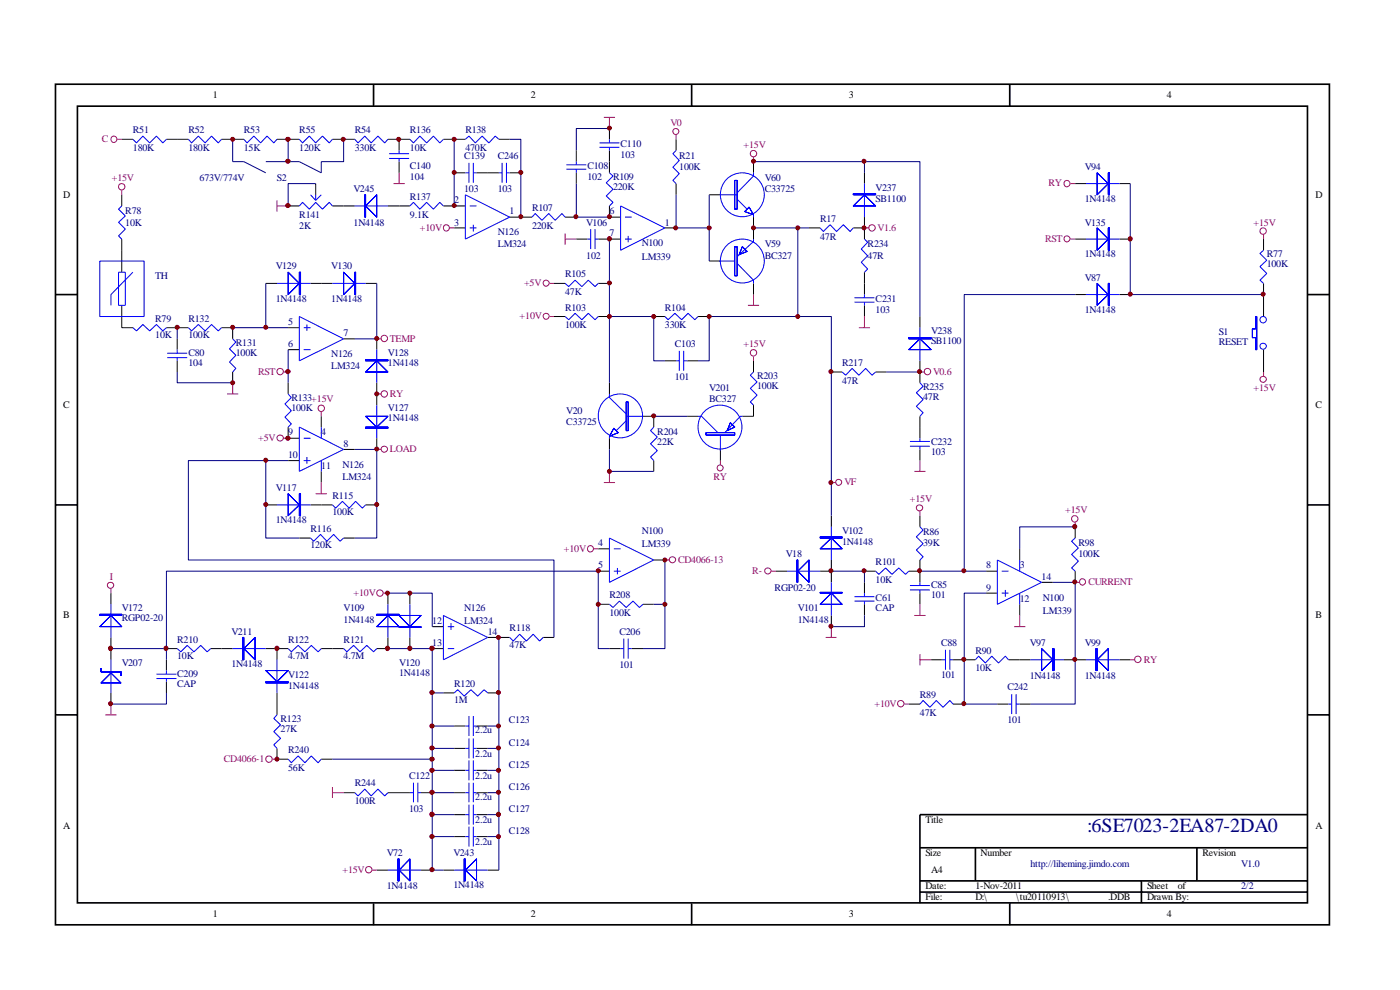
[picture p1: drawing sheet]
<svg xmlns="http://www.w3.org/2000/svg" width="297mm" height="210mm" viewBox="0 0 297 210" stroke-linecap="round" stroke-linejoin="round" font-family="sans-serif">
<g fill="none" stroke="#000" stroke-width=".35">
<path d="M11.8 17.9h270.2v178.3h-270.2zM79.2 17.9v4.6M146.7 17.9v4.6M214.2 17.9v4.6M16.4 22.5h261v169h-261zM11.8 62.5h4.6M277.5 62.5h4.6M11.8 107.1h4.6M277.5 107.1h4.6M11.8 151.6h4.6M277.5 151.6h4.6M195.2 179.8h82.3"/>
<path d="M206.9 179.8v7.1M253.9 179.8v7.1M277.5 172.8h-82.3v18.8M79.2 191.6v4.7M146.7 191.6v4.7M195.2 186.9h82.3M195.2 189.2h82.3M214.2 191.6v4.7M242.1 186.9v4.7"/>
</g>
<g fill="none" stroke="#000" stroke-width=".21">
<path d="M25.8 29.5h2.4M35.3 29.5h4.7M47 29.5h4.7M58.8 29.5h4.7M67 38.9v2.4M70.5 29.5h4.8M82.3 29.5h4.7M84.7 29.5v2.4M84.7 34.3v2.4M94.1 29.5h4.6M96.4 36.7h2.3M101.1 36.7h4.7"/>
<path d="M105.8 29.5h2.3M108.1 36.7h2.4M122.3 31.9v2.4M122.3 36.7v2.2M129.3 27.3v2.2M129.3 31.9v4.8M143.4 29.5v2.4M143.4 38.9v2.4M159.9 34.3v2.4M183.4 36.7v2.2M228.1 38.9h2.3M237.5 38.9h2.3"/>
<path d="M25.8 41.3v2.4M25.8 50.7v7M61.1 43.7h2.4M70.5 43.7h4.8M82.3 43.7h4.7M94.1 43.7h4.6M96.4 48.3h2.3M108.1 46.1h4.8M119.9 46.1h2.4M122.3 50.7h2.3M126.9 50.7h4.8M129.3 43.7v2.4h2.4"/>
<path d="M141.1 48.3h2.3M150.5 41.3h2.3M150.5 55.4h2.3M159.9 46.1v4.6M171.6 48.3h2.4M181 48.3h2.4M183.4 46.1v4.6M183.4 57.7v4.8M228.1 50.7h2.3M237.5 50.7h2.3M268.1 50.7v2.4M25.8 64.8v4.7h2.4"/>
<path d="M35.3 69.5h4.7M37.6 71.9v2.3M37.6 76.5v2.4M47 69.5h2.4v2.4M49.4 78.9v2.3M56.4 60.1h2.4M61.1 69.5h2.4M61.1 74.2h2.4M65.9 60.1h4.6M72.9 71.9h2.4M77.6 60.1h2.3M79.9 71.9v2.3"/>
<path d="M117.5 67.1h2.4M117.5 60.1h2.4M126.9 67.1h2.4M126.9 60.1h2.4M138.7 67.1h2.4M141.1 76.5h2.3M145.8 76.5h2.3M148.1 67.1h2.4M159.9 60.1v2.4M159.9 76.5v2.4M176.4 78.9h2.2M183.4 64.8v2.3"/>
<path d="M185.8 78.9h2.2M195.2 67.1v2.4M195.2 76.5v4.7M228.1 62.5h2.3M237.5 62.5h2.3M268.1 60.1v7M268.1 74.2v4.7M61.1 81.2v2.4M61.1 90.6v2.4h2.4M61.1 97.7h2.4M68.2 88.3v2.3M68.2 100v2.4"/>
<path d="M72.9 95.3h2.4M79.9 81.2v4.7M79.9 93v2.3M129.3 81.2v2.4M129.3 93v2.3M136.4 88.3h2.3v2.3M138.7 97.7v2.3M145.8 88.3h2.3M152.8 95.3v2.4M159.9 85.9v2.4h-2.4M195.2 88.3v4.7M195.2 95.3v2.4"/>
<path d="M56.4 107.1h2.4M63.5 114.1h2.4M65.9 107.1h4.6M72.9 114.1h2.4M77.6 107.1h2.3M126.9 116.4h2.4M138.7 118.8h2.4M176.4 109.4v2.4M176.4 118.8v4.7M195.2 109.4v2.4M195.2 118.8v4.7M216.3 116.4v2.4"/>
<path d="M228.1 111.8v2.3M23.5 125.8v2.4M23.5 135.2v4.8M35.3 137.6h2.3M35.3 140v2.2M44.7 137.6h4.7M56.4 137.6h4.7M58.8 137.6v2.4M68.2 137.6h4.7M82.3 135.2v2.4h-2.4M82.3 125.8v2.4M87 125.8v2.4"/>
<path d="M87 135.2v2.4M91.7 137.6h2.4M91.7 132.9h2.4M103.5 135.2h4.6M115.2 135.2h2.3M126.9 121.2h2.4M126.9 128.2h2.4M129.3 137.6h2.4M134 137.6h2.4M136.4 128.2h2.3M164.6 121.2h2.4M174 121.2h2.4"/>
<path d="M176.4 130.6v2.3M183.4 123.5v2.3M183.4 128.2v2.4M183.4 121.2h2.4M192.8 121.2h2.4M195.2 125.8v2.4M197.5 140h2.3M202.2 140h4.7M209.2 121.2h2.4M209.2 125.8h2.4M214 140h4.6M216.3 128.2v2.4"/>
<path d="M221 123.5h2.4M225.7 140h4.7M228.1 121.2v2.3M237.5 140h2.3M23.5 147v2.4M35.3 144.6v2.4M58.8 147v4.6M58.8 158.7v2.3h2.3M94.1 147h2.3M96.4 154h2.3M96.4 158.7h2.3M101.1 154h2.4"/>
<path d="M101.1 158.7h2.4M103.5 147h2.3M192.8 149.4h2.4M202.2 149.4h2.4M211.6 149.4h2.4M216.3 149.4h2.3M68.2 161h2.3M72.9 168.1h2.4M82.3 168.1h4.7M89.3 168.1h2.4M96.4 168.1h2.3M96.4 177.5h2.3"/>
<path d="M96.4 163.4h2.3M96.4 172.8h2.3M101.1 168.1h2.4M101.1 177.5h2.4M101.1 163.4h2.4M101.1 172.8h2.4M79.9 184.6h2.4M89.3 184.6h2.4M94.1 184.6h2.3M103.5 184.6h2.3"/>
</g>
<g fill="none" stroke="#00f" stroke-width=".21">
<path d="M28.2 29.5l.8 .8 1.3-1.4 1.4 1.4 1.5-1.4 1.3 1.4 .8-.8M40 29.5l.6 .8 1.5-1.4 1.4 1.4 1.4-1.4 1.4 1.4 .7-.8M51.7 29.5l.7 .8 1.4-1.4 1.5 1.4 1.3-1.4 1.5 1.4 .7-.8M63.5 29.5l.7 .8 1.4-1.4 1.4 1.4 1.4-1.4 1.4 1.4 .7-.8M75.3 29.5l.6 .8 1.5-1.4 1.3 1.4 1.5-1.4 1.4 1.4 .7-.8M82.5 32.6h4.3M82.5 33.6h4.3M84.7 31.9v.7M84.7 33.6v.7M87 29.5l.7 .8 1.4-1.4 1.4 1.4 1.4-1.4 1.4 1.4 .8-.8M98.7 29.5l.8-.6 1.3 1.4 1.5-1.4 1.4 1.4 1.4-1.4 .7 .6M98.7 36.7h.8"/>
<path d="M99.5 34.5v4.3M100.4 36.7h.7M100.4 34.5v4.3M105.8 36.7h.7M106.5 34.5v4.3M107.4 36.7h.7M107.4 34.5v4.3M120.1 35h4.3M120.1 35.9h4.3M122.3 34.3v.7M122.3 35.9v.8M127.2 30.3h4.2"/>
<path d="M127.2 31.2h4.2M129.3 36.7l.7 .6-1.4 1.5 1.4 1.3-1.4 1.5 1.4 1.3-.7 .8M129.3 29.5v.8M129.3 31.2v.7M143.4 31.9l-.7 .7 1.4 1.4-1.4 1.5 1.4 1.3-1.4 1.5 .7 .6M159.9 36.7v.6l-3.5 3.6M183.4 38.9v7.2M230.4 38.9h7.1M21.2 55.4h9.4v11.7h-9.4zM25.1 57.7h1.5v7.1h-1.5zM25.8 43.7l-.7 .7 1.5 1.4-1.5 1.4 1.5 1.4-1.5 1.4 .7 .7M28.2 57.7l-4.7 4.8v2.3"/>
<path d="M63.5 43.7l.7-.8 1.4 1.5 1.4-1.5 1.4 1.5 1.4-1.5 .7 .8M65.9 41.3l1.1 1.2M67 41.3v1.2M68.2 41.3l-1.2 1.2M75.3 43.7h7M87 43.7l.7-.8 1.4 1.5 1.4-1.5 1.4 1.5 1.4-1.5 .8 .8M98.7 41.3l9.4 4.8-9.4 4.6zM99.7 43.7h1.4M99.7 48.3h1.4M100.4 47.7v1.4M112.9 46.1l.6-.8 1.5 1.4 1.4-1.4 1.4 1.4 1.4-1.4 .7 .8M124.6 50.7h.7"/>
<path d="M125.3 48.6v4.2M126.2 50.7h.7M126.2 48.6v4.2M131.7 43.7l9.4 4.6-9.4 4.8zM132.6 46.1h1.4M132.6 50.7h1.4M133.3 50v1.4M152.6 55.4h3.3M152.8 41.3h3.6M156.4 55.9l3.5 3.5v.7M156.4 42.2l2.1 2.2M159.9 50.7v.5l-3.5 3.2"/>
<path d="M159.9 45.6v.5M174 48.3l.7 .8 1.4-1.4 1.4 1.4 1.4-1.4 1.4 1.4 .7-.8M183.4 50.7l.7 .7-1.4 1.4 1.4 1.5-1.4 1.3 1.4 1.5-.7 .6M230.4 50.7h7.1M268.1 53.1l-.8 .7 1.4 1.4-1.4 1.4 1.4 1.4-1.4 1.4 .8 .7M28.2 69.5l.8 .7 1.3-1.4 1.4 1.4 1.5-1.4 1.3 1.4 .8-.7M35.5 74.9h4.2M35.5 75.9h4.2M37.6 74.2v.7M37.6 75.9v.6M40 69.5l.6 .7 1.5-1.4 1.4 1.4 1.4-1.4 1.4 1.4 .7-.7M49.4 71.9l.6 .7-1.3 1.4 1.3 1.4-1.3 1.4 1.3 1.3-.6 .8"/>
<path d="M58.8 60.1h7.1M63.5 67.1l9.4 4.8-9.4 4.6zM64.4 74.2h1.5M64.4 69.5h1.5M65.1 68.8v1.4M70.5 60.1h7.1M79.9 74.2v7M119.9 67.1l.7 .7 1.4-1.3 1.4 1.3 1.4-1.3 1.4 1.3 .7-.7M119.9 60.1l.7 .7 1.4-1.4 1.4 1.4 1.4-1.4 1.4 1.4 .7-.7M141.1 67.1l.6 .7 1.5-1.3 1.4 1.3 1.4-1.3 1.4 1.3 .7-.7M143.4 76.5h.7M144.1 74.4v4.3"/>
<path d="M145 76.5h.8M145 74.4v4.3M159.9 78.9l-.7 .7 1.4 1.4-1.4 1.4 1.4 1.4-1.4 1.5 .7 .6M178.6 78.9l.8 .7 1.4-1.5 1.4 1.5 1.4-1.5 1.4 1.5 .8-.7M181.3 63.2h4.2M181.3 64.1h4.2M183.4 62.5v.7M183.4 64.1v.7M195.2 69.5v7M230.4 62.5h7.1M61.1 83.6l.7 .7-1.3 1.4 1.3 1.4-1.3 1.4 1.3 1.4-.7 .7M63.5 90.6l9.4 4.7-9.4 4.7z"/>
<path d="M64.4 93h1.5M64.4 97.7h1.5M65.1 96.9v1.5M68.2 90.6v2.4M68.2 97.7v2.3M79.9 85.9v7.1M129.3 83.6v.7l3.5 3.5M129.3 92.5v.5M132.8 89.2l-2.1 2.2M132.8 88.3h3.6M138.7 90.6l-.7 .8 1.4 1.3-1.4 1.4 1.4 1.5-1.4 1.3 .7 .8M148.1 88.3h.7l3.5 3.5"/>
<path d="M152.8 92.3v3.3M157.5 88.3h-.4l-3.3 3.5M193 93.6h4.3M193 94.7h4.3M195.2 81.2l.6 .8-1.4 1.3 1.4 1.5-1.4 1.4 1.4 1.3-.6 .8M195.2 93v.6M195.2 94.7v.6M58.8 107.1h7.1M65.9 114.1l.6 .7 1.5-1.4 1.3 1.4 1.5-1.4 1.3 1.4 .8-.7M70.5 107.1l.7 .7 1.4-1.5 1.5 1.5 1.3-1.5 1.5 1.5 .7-.7M129.3 114.1l9.4 4.7-9.4 4.7zM130.2 116.4h1.5"/>
<path d="M176.4 111.8v7M195.2 111.8l.6 .6-1.4 1.5 1.4 1.4-1.4 1.4 1.4 1.4-.6 .7M211.6 118.8l9.4 4.7-9.4 4.7zM216.3 118.8v2.4M228.1 114.1l-.8 .7 1.5 1.4-1.5 1.4 1.5 1.4-1.5 1.5 .8 .7M23.5 128.2v7M23.5 140v7M37.6 137.6l.8 .7 1.3-1.4 1.4 1.4 1.5-1.4 1.3 1.4 .8-.7M49.4 137.6h7M58.8 140v7M61.1 137.6l.7 .7 1.4-1.4 1.5 1.4 1.3-1.4 1.5 1.4 .7-.7M72.9 137.6l.7 .7 1.4-1.4 1.4 1.4 1.4-1.4 1.4 1.4 .7-.7"/>
<path d="M82.3 128.2v7M87 128.2v7M94.1 130.6l9.4 4.6-9.4 4.8zM95 137.6h1.4M95 132.9h1.4M95.7 132.2v1.4M108.1 135.2l.8 .8 1.3-1.5 1.5 1.5 1.4-1.5 1.4 1.5 .7-.8M129.3 128.2l.7 .7 1.4-1.4 1.4 1.4 1.5-1.4 1.3 1.4 .8-.7M130.2 121.2h1.5M131 120.5v1.3M131.7 137.6h.6M132.3 135.5v4.2"/>
<path d="M133.3 135.5v4.2M133.3 137.6h.7M167 121.2h7M176.4 123.5v7.1M181.3 126.6h4.2M181.3 127.5h4.2M183.4 125.8v.8M183.4 127.5v.7M185.8 121.2l.6 .6 1.5-1.3 1.3 1.3 1.5-1.3 1.4 1.3 .7-.6M193 124.2h4.3M193 125.1h4.3M195.2 123.5v.7"/>
<path d="M195.2 125.1v.7M199.8 140h.8M200.6 137.8v4.3M201.5 140h.7M201.5 137.8v4.3M206.9 140l.7-.8 1.4 1.4 1.4-1.4 1.4 1.4 1.5-1.4 .7 .8M212.5 121.2h1.5M212.5 125.8h1.5M213.3 125.1v1.5M216.3 125.8v2.4M218.6 140h7.1M230.4 140h7.1"/>
<path d="M33.2 143h4.2M33.2 143.9h4.2M35.3 142.2v.8M35.3 143.9v.7M58.8 151.6l-.7 .8 1.4 1.4-1.4 1.4 1.4 1.4-1.4 1.4 .7 .7M96.4 147l.7-.7 1.4 1.4 1.4-1.4 1.4 1.4 1.4-1.4 .8 .7M98.7 154h.8M98.7 158.7h.8M99.5 151.9v4.2M99.5 156.6v4.3M100.4 151.9v4.2M100.4 156.6v4.3"/>
<path d="M100.4 154h.7M100.4 158.7h.7M195.2 149.4l.6-.8 1.5 1.4 1.3-1.4 1.5 1.4 1.4-1.4 .7 .8M214 149.4h.6M214.6 147.2v4.3M215.6 149.4h.7M215.6 147.2v4.3M61.1 161l.7 .8 1.4-1.4 1.5 1.4 1.3-1.4 1.5 1.4 .7-.8M75.3 168.1l.6 .7 1.5-1.4 1.3 1.4 1.5-1.4 1.4 1.4 .7-.7M87 168.1h.7M87.7 166v4.2M88.6 168.1h.7"/>
<path d="M88.6 166v4.2M98.7 168.1h.8M98.7 177.5h.8M98.7 163.4h.8M98.7 172.8h.8M99.5 161.3v4.2M99.5 166v4.2M99.5 170.7v4.2M99.5 175.3v4.3M100.4 161.3v4.2M100.4 166v4.2M100.4 170.7v4.2"/>
<path d="M100.4 175.3v4.3M100.4 168.1h.7M100.4 177.5h.7M100.4 163.4h.7M100.4 172.8h.7M82.3 184.6h7M96.4 184.6h7.1"/>
<circle cx="157.5" cy="41.3" r="4.7"/>
<circle cx="157.5" cy="55.4" r="4.7"/>
<circle cx="268" cy="67.8" r=".68"/>
<circle cx="268" cy="73.5" r=".66"/>
<circle cx="131.6" cy="88.2" r="4.7"/>
<circle cx="152.7" cy="90.6" r="4.7"/>
</g>
<g fill="none" stroke="#000080" stroke-width=".21">
<path d="M49.4 29.5v4.8h2.3l4.7 2.4M61.1 29.5v4.8M67 38.9h-5.9v4.8M72.9 29.5v4.8h-4.7v2.4l-4.7-2.4h-7.1M96.4 29.5v14.2M108.1 29.5h2.4v16.6M122.3 38.9v7.2h7M129.3 27.3h-7v4.6M159.9 34.3h23.5v2.4M183.4 34.3h11.8v32.8M239.8 38.9v23.6h28.3M129.3 50.7v30.5"/>
<path d="M143.4 41.3v7h7.1M150.5 41.3v14.1M159.9 48.3h11.7M169.2 48.3v18.8h-18.7v9.4h-2.4M37.6 78.9v2.3h11.8M37.6 69.5v2.4M49.4 69.5h11.7M56.4 60.1v9.4M61.1 74.2v7M79.9 60.1v11.8h-4.6M129.3 67.1h9.4v9.4h2.4M169.2 67.1h7.2v42.3"/>
<path d="M188 78.9h7.2M228.1 62.5h-23.5v58.7M56.4 97.7h-16.4v21.1h77.5v16.4M61.1 97.7h-4.7v16.4h7.1M75.3 95.3h4.6v18.8h-4.6M129.3 95.3v4.7h9.4M138.7 88.3h7.1M141.1 118.8v18.8h-4.7M228.1 111.8h-11.8v4.6M23.5 137.6h11.8v2.4M35.3 137.6v-16.4h91.6v16.4h2.4M82.3 137.6h9.4v47h2.4"/>
<path d="M82.3 125.8h9.4v7.1M105.8 135.2v49.4M138.7 128.2h2.4M176.4 121.2h7v2.3M183.4 130.6v2.3h-7M195.2 121.2h14M209.2 125.8h-4.6v23.6h7M223.4 123.5h4.7v25.9h-9.5M35.3 147v2.4h-11.8M91.7 154h4.7M91.7 147h2.4M91.7 158.7h4.7"/>
<path d="M103.5 154h2.3M103.5 158.7h2.3M70.5 161h21.2M91.7 168.1h4.7M91.7 163.4h4.7M91.7 172.8h4.7M91.7 177.5h4.7M103.5 168.1h2.3M103.5 163.4h2.3M103.5 172.8h2.3M103.5 177.5h2.3"/>
</g>
<circle cx="49.4" cy="29.5" r=".42" fill="#800000" stroke="#800000" stroke-width=".21"/>
<g fill="#800000" stroke="#800000" stroke-width=".21">
<circle cx="61.1" cy="29.5" r=".45"/>
<circle cx="72.8" cy="29.5" r=".42"/>
<circle cx="61.1" cy="34.2" r=".45"/>
<circle cx="96.4" cy="29.5" r=".42"/>
<circle cx="96.4" cy="36.6" r=".42"/>
<circle cx="110.5" cy="36.6" r=".42"/>
<circle cx="96.4" cy="43.6" r=".42"/>
<circle cx="61.1" cy="43.6" r=".45"/>
<circle cx="84.6" cy="29.5" r=".42"/>
<circle cx="110.5" cy="46" r=".42"/>
<circle cx="183.3" cy="48.3" r=".42"/>
<circle cx="159.9" cy="34.2" r=".42"/>
<circle cx="159.9" cy="48.3" r=".42"/>
<circle cx="129.3" cy="27.2" r=".42"/>
<circle cx="122.2" cy="46" r=".42"/>
<circle cx="129.3" cy="46" r=".42"/>
<circle cx="143.3" cy="48.3" r=".42"/>
<circle cx="150.5" cy="48.3" r=".42"/>
<circle cx="138.7" cy="67.1" r=".42"/>
<circle cx="150.5" cy="67.1" r=".42"/>
<circle cx="169.2" cy="48.3" r=".42"/>
<circle cx="129.3" cy="50.7" r=".45"/>
<circle cx="129.3" cy="60" r=".42"/>
<circle cx="49.4" cy="69.4" r=".42"/>
<circle cx="79.9" cy="71.8" r=".42"/>
<circle cx="56.4" cy="69.4" r=".42"/>
<circle cx="79.9" cy="107" r=".42"/>
<circle cx="79.9" cy="83.6" r=".42"/>
<circle cx="56.4" cy="107" r=".42"/>
<circle cx="129.3" cy="67.1" r=".42"/>
<circle cx="138.7" cy="88.2" r=".42"/>
<circle cx="129.3" cy="100" r=".42"/>
<circle cx="126.9" cy="128.2" r=".42"/>
<circle cx="141.1" cy="128.2" r=".42"/>
<circle cx="141.1" cy="118.8" r=".42"/>
<circle cx="228" cy="139.9" r=".42"/>
<circle cx="228" cy="123.4" r=".42"/>
<circle cx="228" cy="111.7" r=".45"/>
<circle cx="169.2" cy="67.1" r=".42"/>
<circle cx="79.9" cy="95.2" r=".42"/>
<circle cx="204.5" cy="149.3" r=".42"/>
<circle cx="268" cy="62.4" r=".42"/>
<circle cx="239.8" cy="62.4" r=".42"/>
<circle cx="239.8" cy="50.7" r=".45"/>
<circle cx="204.5" cy="121.1" r=".42"/>
<circle cx="61.1" cy="93" r=".45"/>
<circle cx="61.1" cy="78.8" r=".45"/>
<circle cx="58.7" cy="137.5" r=".45"/>
<circle cx="56.4" cy="97.6" r=".42"/>
<circle cx="105.7" cy="135.2" r=".42"/>
<circle cx="105.7" cy="146.9" r=".42"/>
<circle cx="91.7" cy="184.5" r=".45"/>
<circle cx="105.7" cy="168.1" r=".42"/>
<circle cx="105.7" cy="154" r=".42"/>
<circle cx="91.7" cy="154" r=".45"/>
<circle cx="91.7" cy="146.9" r=".45"/>
<circle cx="105.7" cy="158.7" r=".42"/>
<circle cx="105.7" cy="163.4" r=".42"/>
<circle cx="105.7" cy="172.8" r=".45"/>
<circle cx="105.7" cy="177.5" r=".42"/>
<circle cx="91.6" cy="172.8" r=".48"/>
<circle cx="91.7" cy="177.5" r=".45"/>
<circle cx="126.9" cy="121.1" r=".42"/>
<circle cx="35.2" cy="137.5" r=".45"/>
<circle cx="82.2" cy="125.8" r=".42"/>
<circle cx="87" cy="125.8" r=".42"/>
<circle cx="91.6" cy="137.5" r=".48"/>
<circle cx="82.2" cy="137.5" r=".45"/>
<circle cx="86.9" cy="137.5" r=".45"/>
<circle cx="91.7" cy="163.4" r=".45"/>
<circle cx="91.7" cy="168.1" r=".45"/>
<circle cx="23.5" cy="149.3" r=".42"/>
<circle cx="23.4" cy="137.5" r=".45"/>
<circle cx="176.3" cy="102.4" r=".42"/>
<circle cx="176.3" cy="78.8" r=".42"/>
<circle cx="183.3" cy="34.2" r=".42"/>
<circle cx="37.6" cy="69.4" r=".42"/>
<circle cx="49.4" cy="81.2" r=".42"/>
<circle cx="91.7" cy="158.7" r=".45"/>
<circle cx="91.7" cy="161" r=".45"/>
<circle cx="58.8" cy="161" r=".42"/>
<circle cx="195.1" cy="121.1" r=".42"/>
<circle cx="204.5" cy="139.9" r=".42"/>
<circle cx="195.1" cy="78.8" r=".42"/>
<circle cx="176.3" cy="121.1" r=".42"/>
<circle cx="183.3" cy="121.1" r=".42"/>
<circle cx="176.3" cy="132.8" r=".42"/>
</g>
<g fill="none" stroke="#a1006a" stroke-width=".21">
<path d="M24.9 29.5h.9M83.5 38.9h2.4M84.7 36.7v2.2M128.1 24.9h2.4M129.3 24.9v2.4M143.4 28.6v.9M159.9 33.4v.9M227.1 38.9h1M25.8 40.4v.9M58.8 42.5v2.4M58.8 43.7h2.3M95.4 48.3h1"/>
<path d="M119.9 49.5v2.4M119.9 50.7h2.4M183.4 48.3h.9M227.1 50.7h1M268.1 49.8v.9M60.2 78.9h.9M79.9 71.9h1M116.6 60.1h.9M116.6 67.1h.9M158.7 64.8h2.3M159.9 62.5v2.3M159.9 75.6v.9"/>
<path d="M182.2 69.5h2.4M183.4 67.1v2.4M195.2 78.9h.9M268.1 78.9v.9M48.2 83.6h2.3M49.4 81.2v2.4M60.2 93h.9M68.2 87.4v.9M79.9 83.6h1M79.9 95.3h1M129.3 100v2.4M152.8 97.7v.9"/>
<path d="M194 100h2.3M195.2 97.7v2.3M67 104.7h2.3M68.2 102.4v2.3M126 116.4h.9M128.1 102.4h2.4M141.1 118.8h.9M176.4 102.4h.9M195.2 108.5v.9M228.1 110.8v1M23.5 124.9v.9M81.4 125.8h.9"/>
<path d="M163.7 121.2h.9M175.2 135.2h2.3M176.4 132.9v2.3M194 130.6h2.3M195.2 140h2.3M195.2 128.2v2.4M195.2 138.8v2.3M215.1 132.9h2.4M216.3 130.6v2.3M228.1 123.5h.9M239.8 140h.9M22.4 151.6h2.3"/>
<path d="M23.5 149.4v2.2M191.9 149.4h.9M57.8 161h1M70.5 167v2.2M70.5 168.1h2.4M79 184.6h.9"/>
<circle cx="24.1" cy="29.5" r=".66"/>
<circle cx="25.8" cy="39.6" r=".68"/>
<circle cx="143.4" cy="27.9" r=".64"/>
<circle cx="159.8" cy="32.6" r=".68"/>
<circle cx="226.3" cy="38.9" r=".66"/>
<circle cx="94.7" cy="48.3" r=".66"/>
<circle cx="185" cy="48.3" r=".68"/>
<circle cx="226.4" cy="50.7" r=".64"/>
<circle cx="268" cy="49" r=".68"/>
<circle cx="59.4" cy="78.8" r=".68"/>
<circle cx="81.5" cy="71.8" r=".68"/>
<circle cx="115.9" cy="60.1" r=".64"/>
<circle cx="115.9" cy="67.1" r=".64"/>
<circle cx="159.8" cy="74.8" r=".68"/>
<circle cx="196.8" cy="78.8" r=".68"/>
<circle cx="59.5" cy="92.9" r=".66"/>
<circle cx="68.2" cy="86.6" r=".68"/>
<circle cx="81.5" cy="83.6" r=".68"/>
<circle cx="81.5" cy="95.3" r=".66"/>
<circle cx="152.8" cy="99.3" r=".64"/>
<circle cx="268" cy="80.5" r=".66"/>
<circle cx="125.2" cy="116.4" r=".66"/>
<circle cx="142.7" cy="118.7" r=".66"/>
<circle cx="177.9" cy="102.3" r=".64"/>
<circle cx="195.1" cy="107.7" r=".66"/>
<circle cx="228" cy="110.1" r=".68"/>
<circle cx="23.5" cy="124.2" r=".66"/>
<circle cx="80.6" cy="125.8" r=".68"/>
<circle cx="162.9" cy="121.1" r=".66"/>
<circle cx="229.6" cy="123.4" r=".66"/>
<circle cx="241.4" cy="139.9" r=".68"/>
<circle cx="191.1" cy="149.3" r=".68"/>
<circle cx="57.1" cy="161" r=".68"/>
<circle cx="78.2" cy="184.5" r=".68"/>
</g>
<g fill="#00f" stroke="#00f" stroke-width=".21">
<path d="M77.4 41.3v4.8h.2v-4.8zM77.4 41.3v4.8h.2v-4.8z" fill-rule="evenodd"/>
<path d="M77.6 43.7l2.3-2.4v4.8zM77.6 43.7l2.3-2.4v4.8z" fill-rule="evenodd"/>
<path d="M155.9 38.3v6.1h.5v-6.1zM155.9 38.3v6.1h.5v-6.1z" fill-rule="evenodd"/>
<path d="M158.9 43.9l-.9 1 1.9 .7zM158.9 43.9l-.9 1 1.9 .7z" fill-rule="evenodd"/>
<path d="M155.9 52.3v6.2h.5v-6.2zM155.9 52.3v6.2h.5v-6.2z" fill-rule="evenodd"/>
<path d="M157.5 52.3l1 1-1.7 .7zM157.5 52.3l1 1-1.7 .7z" fill-rule="evenodd"/>
<path d="M181 41.1v.2h4.8v-.2zM181 41.1v.2h4.8v-.2z" fill-rule="evenodd"/>
<path d="M181 43.7l2.4-2.4 2.4 2.4zM181 43.7l2.4-2.4 2.4 2.4z" fill-rule="evenodd"/>
<path d="M63.5 57.7v4.8h.3v-4.8zM63.5 57.7v4.8h.3v-4.8z" fill-rule="evenodd"/>
<path d="M61.1 57.7l2.4 2.4-2.4 2.4zM61.1 57.7l2.4 2.4-2.4 2.4z" fill-rule="evenodd"/>
<path d="M75.3 57.7v4.8h.1v-4.8zM75.3 57.7v4.8h.1v-4.8z" fill-rule="evenodd"/>
<path d="M72.9 57.7l2.4 2.4-2.4 2.4zM72.9 57.7l2.4 2.4-2.4 2.4z" fill-rule="evenodd"/>
<path d="M77.6 76.3v.2h4.7v-.2zM77.6 76.3v.2h4.7v-.2z" fill-rule="evenodd"/>
<path d="M77.6 78.9l2.3-2.4 2.4 2.4zM77.6 78.9l2.3-2.4 2.4 2.4z" fill-rule="evenodd"/>
<path d="M77.6 90.6v.2h4.7v-.2zM77.6 90.6v.2h4.7v-.2z" fill-rule="evenodd"/>
<path d="M77.6 88.3h4.7l-2.4 2.3zM77.6 88.3h4.7l-2.4 2.3z" fill-rule="evenodd"/>
<path d="M63.5 104.7v4.7h.3v-4.7zM63.5 104.7v4.7h.3v-4.7z" fill-rule="evenodd"/>
<path d="M61.1 104.7l2.4 2.4-2.4 2.3zM61.1 104.7l2.4 2.4-2.4 2.3z" fill-rule="evenodd"/>
<path d="M21.2 130.3v.3h4.6v-.3zM21.2 130.3v.3h4.6v-.3z" fill-rule="evenodd"/>
<path d="M21.2 132.9l2.3-2.3 2.3 2.3zM21.2 132.9l2.3-2.3 2.3 2.3z" fill-rule="evenodd"/>
<path d="M21.4 141.8v.7h4.3v.8v-.8h-4.3zM21.4 141.8v.7h4.3v.8v-.8h-4.3z" fill-rule="evenodd"/>
<path d="M23.5 142.7l2.2 2.2h-4.3zM23.5 142.7l2.2 2.2h-4.3z" fill-rule="evenodd"/>
<path d="M51.5 135.2v4.8h.2v-4.8zM51.5 135.2v4.8h.2v-4.8z" fill-rule="evenodd"/>
<path d="M51.7 137.6l2.4-2.4v4.8zM51.7 137.6l2.4-2.4v4.8z" fill-rule="evenodd"/>
<path d="M98.5 182.2v4.7h.2v-4.7zM98.5 182.2v4.7h.2v-4.7z" fill-rule="evenodd"/>
<path d="M98.7 184.6l2.4-2.4v4.7zM98.7 184.6l2.4-2.4v4.7z" fill-rule="evenodd"/>
<path d="M84.4 182.2v4.7h.3v-4.7zM84.4 182.2v4.7h.3v-4.7z" fill-rule="evenodd"/>
<path d="M87 182.2v4.7l-2.3-2.3zM87 182.2v4.7l-2.3-2.3z" fill-rule="evenodd"/>
<path d="M79.9 130.3v.3h4.8v-.3zM79.9 130.3v.3h4.8v-.3z" fill-rule="evenodd"/>
<path d="M79.9 132.9l2.4-2.3 2.4 2.3zM79.9 132.9l2.4-2.3 2.4 2.3z" fill-rule="evenodd"/>
<path d="M56.4 144.6v.3h4.7v-.3zM56.4 144.6v.3h4.7v-.3z" fill-rule="evenodd"/>
<path d="M56.4 142.2h4.7l-2.3 2.4zM56.4 142.2h4.7l-2.3 2.4z" fill-rule="evenodd"/>
<path d="M132.8 85.3v6.1h.5v-6.1zM132.8 85.3v6.1h.5v-6.1z" fill-rule="evenodd"/>
<path d="M130.2 90.8l.9 1-1.8 .7zM130.2 90.8l.9 1-1.8 .7z" fill-rule="evenodd"/>
<path d="M174 113.9v.2h4.6v-.2zM174 113.9v.2h4.6v-.2z" fill-rule="evenodd"/>
<path d="M174 116.4l2.4-2.3 2.2 2.3zM174 116.4l2.4-2.3 2.2 2.3z" fill-rule="evenodd"/>
<path d="M174 125.6v.2h4.6v-.2zM174 125.6v.2h4.6v-.2z" fill-rule="evenodd"/>
<path d="M176.4 125.8l2.2 2.4h-4.6zM176.4 125.8l2.2 2.4h-4.6z" fill-rule="evenodd"/>
<path d="M223.4 137.6v4.6h.2v-4.6zM223.4 137.6v4.6h.2v-4.6z" fill-rule="evenodd"/>
<path d="M221 137.6l2.4 2.4-2.4 2.2zM221 137.6l2.4 2.4-2.4 2.2z" fill-rule="evenodd"/>
<path d="M232.5 137.6v4.6h.2v-4.6zM232.5 137.6v4.6h.2v-4.6z" fill-rule="evenodd"/>
<path d="M235.1 137.6v4.6l-2.4-2.2zM235.1 137.6v4.6l-2.4-2.2z" fill-rule="evenodd"/>
<path d="M169.1 118.8v4.7h.1v-4.7zM169.1 118.8v4.7h.1v-4.7z" fill-rule="evenodd"/>
<path d="M169.2 121.2l2.4-2.4v4.7zM169.2 121.2l2.4-2.4v4.7z" fill-rule="evenodd"/>
<path d="M266.4 67.1v2.7h-.7v1.8h.7v2.6h.2v-7.1zM266.4 67.1v2.7h-.7v1.8h.7v2.6h.2v-7.1z" fill-rule="evenodd"/>
<path d="M235.1 36.7v4.6h.3v-4.6zM235.1 36.7v4.6h.3v-4.6z" fill-rule="evenodd"/>
<path d="M232.7 36.7l2.4 2.2-2.4 2.4zM232.7 36.7l2.4 2.2-2.4 2.4z" fill-rule="evenodd"/>
<path d="M235.1 48.3v4.8h.3v-4.8zM235.1 48.3v4.8h.3v-4.8z" fill-rule="evenodd"/>
<path d="M232.7 48.3l2.4 2.4-2.4 2.4zM232.7 48.3l2.4 2.4-2.4 2.4z" fill-rule="evenodd"/>
<path d="M235.1 60.1v4.7h.3v-4.7zM235.1 60.1v4.7h.3v-4.7z" fill-rule="evenodd"/>
<path d="M232.7 60.1l2.4 2.4-2.4 2.3zM232.7 60.1l2.4 2.4-2.4 2.3z" fill-rule="evenodd"/>
<path d="M149.8 91.8v.5h6.1v-.5zM149.8 91.8v.5h6.1v-.5z" fill-rule="evenodd"/>
<path d="M154.9 89.7l-.6 1.7 1.6-.8zM154.9 89.7l-.6 1.7 1.6-.8z" fill-rule="evenodd"/>
<path d="M84.7 132.9v.2h4.6v-.2zM84.7 132.9v.2h4.6v-.2z" fill-rule="evenodd"/>
<path d="M84.7 130.6h4.6l-2.3 2.3zM84.7 130.6h4.6l-2.3 2.3z" fill-rule="evenodd"/>
<path d="M192.8 71.6v.3h4.7v-.3zM192.8 71.6v.3h4.7v-.3z" fill-rule="evenodd"/>
<path d="M192.8 74.2l2.4-2.3 2.3 2.3zM192.8 74.2l2.4-2.3 2.3 2.3z" fill-rule="evenodd"/>
</g>
<text font-size="4.2" fill="#000080" x="230.6" y="176.4">:6SE7023-2EA87-2DA0</text>
<g font-size="2.1">
<text x="45.1" y="20.8">1</text>
<text x="112.6" y="20.8">2</text>
<text x="180.1" y="20.8">3</text>
<text x="247.6" y="20.8">4</text>
<text x="13.4" y="41.9">D</text>
<text x="279.1" y="41.9">D</text>
<text x="13.4" y="86.5">C</text>
<text x="279.1" y="86.5">C</text>
<text x="13.4" y="131.1">B</text>
<text x="279.1" y="131.1">B</text>
<text x="13.4" y="175.8">A</text>
<text x="196.3" y="174.6">Title</text>
<text x="279.1" y="175.8">A</text>
<text x="196.3" y="181.6">Size</text>
<text x="197.5" y="185.2">A4</text>
<text x="208" y="181.6">Number</text>
<text x="255.1" y="181.6">Revision</text>
<text x="196.3" y="188.6">Date:</text>
<text x="196.3" y="191">File:</text>
<text x="206.9" y="188.6">1-Nov-2011</text>
<text x="206.9" y="191">D:\</text>
<text x="215.6" y="191">\tu20110913\</text>
<text x="235.1" y="191">.DDB</text>
<text x="243.3" y="188.6">Sheet</text>
<text x="243.3" y="191">Drawn By:</text>
<text x="249.9" y="188.6">of</text>
<text x="45.1" y="194.6">1</text>
<text x="112.6" y="194.6">2</text>
<text x="180.1" y="194.6">3</text>
<text x="247.6" y="194.6">4</text>
</g>
<g font-size="2.1" fill="#000080">
<text x="28.2" y="28.3">R51</text>
<text x="40" y="28.3">R52</text>
<text x="51.7" y="28.3">R53</text>
<text x="63.5" y="28.3">R55</text>
<text x="75.3" y="28.3">R54</text>
<text x="87" y="28.3">R136</text>
<text x="98.7" y="28.3">R138</text>
<text x="28.2" y="32.1">180K</text>
<text x="40" y="32.1">180K</text>
<text x="51.7" y="32.1">15K</text>
<text x="63.5" y="32.1">120K</text>
<text x="75.3" y="32.1">330K</text>
<text x="87" y="35.8">C140</text>
<text x="87" y="32.1">10K</text>
<text x="98.5" y="33.7">C139</text>
<text x="98.7" y="32.1">470K</text>
<text x="105.6" y="33.7">C246</text>
<text x="124.6" y="35.8">C108</text>
<text x="131.7" y="31.2">C110</text>
<text x="131.7" y="33.4">103</text>
<text x="144.1" y="33.7">R21</text>
<text x="42.3" y="38.4">673V/774V</text>
<text x="58.8" y="38.4">S2</text>
<text x="75" y="40.7">V245</text>
<text x="87" y="38.2">104</text>
<text x="98.5" y="40.7">103</text>
<text x="105.6" y="40.7">103</text>
<text x="124.6" y="38.2">102</text>
<text x="130" y="38.2">R109</text>
<text x="130" y="40.3">220K</text>
<text x="144.1" y="36.1">100K</text>
<text x="162.2" y="38.4">V60</text>
<text x="162.2" y="40.7">C33725</text>
<text x="185.8" y="40.6">V237</text>
<text x="230.1" y="36.1">V94</text>
<text x="26.6" y="45.5">R78</text>
<text x="26.6" y="47.8">10K</text>
<text x="63.5" y="46.1">R141</text>
<text x="75" y="47.8">1N4148</text>
<text x="87" y="42.4">R137</text>
<text x="87" y="46.1">9.1K</text>
<text x="96.4" y="43.1">2</text>
<text x="96.4" y="47.8">3</text>
<text x="108.1" y="45.5">1</text>
<text x="112.9" y="44.7">R107</text>
<text x="124.4" y="47.8">V106</text>
<text x="129.3" y="45.5">6</text>
<text x="141.1" y="47.8">1</text>
<text x="174" y="47.1">R17</text>
<text x="185.8" y="42.8">SB1100</text>
<text x="230.1" y="42.8">1N4148</text>
<text x="230.1" y="47.8">V135</text>
<text x="63.5" y="48.5">2K</text>
<text x="105.6" y="49.9">N126</text>
<text x="105.6" y="52.5">LM324</text>
<text x="112.9" y="48.5">220K</text>
<text x="129.3" y="50.1">7</text>
<text x="136.1" y="52.2">N100</text>
<text x="162.2" y="52.5">V59</text>
<text x="174" y="50.9">47R</text>
<text x="184.1" y="52.5">R234</text>
<text x="32.9" y="59.1">TH</text>
<text x="58.5" y="57.1">V129</text>
<text x="70.3" y="57.1">V130</text>
<text x="119.9" y="58.8">R105</text>
<text x="124.4" y="54.9">102</text>
<text x="136.1" y="55.1">LM339</text>
<text x="162.2" y="54.9">BC327</text>
<text x="184.1" y="54.9">47R</text>
<text x="230.1" y="54.6">1N4148</text>
<text x="230.1" y="59.5">V87</text>
<text x="268.7" y="54.6">R77</text>
<text x="268.7" y="56.7">100K</text>
<text x="58.5" y="64">1N4148</text>
<text x="70.3" y="64">1N4148</text>
<text x="119.9" y="65.9">R103</text>
<text x="119.9" y="62.6">47K</text>
<text x="141.1" y="65.9">R104</text>
<text x="185.8" y="64">C231</text>
<text x="32.9" y="68.2">R79</text>
<text x="32.9" y="71.7">10K</text>
<text x="40" y="68.2">R132</text>
<text x="40" y="71.7">100K</text>
<text x="61.1" y="68.9">5</text>
<text x="72.9" y="71.3">7</text>
<text x="119.9" y="69.6">100K</text>
<text x="141.1" y="69.6">330K</text>
<text x="185.8" y="66.4">103</text>
<text x="197.5" y="70.8">V238</text>
<text x="230.1" y="66.4">1N4148</text>
<text x="258.6" y="71">S1</text>
<text x="40" y="75.5">C80</text>
<text x="40" y="77.6">104</text>
<text x="50" y="73.4">R131</text>
<text x="50" y="75.5">100K</text>
<text x="61.1" y="73.7">6</text>
<text x="70.3" y="75.8">N126</text>
<text x="82.3" y="75.5">V128</text>
<text x="82.3" y="77.6">1N4148</text>
<text x="143.2" y="73.7">C103</text>
<text x="178.6" y="77.6">R217</text>
<text x="197.5" y="72.9">SB1100</text>
<text x="258.6" y="73.2">RESET</text>
<text x="70.3" y="78.3">LM324</text>
<text x="143.2" y="80.7">101</text>
<text x="150.5" y="83">V201</text>
<text x="160.6" y="80.4">R203</text>
<text x="160.6" y="82.5">100K</text>
<text x="178.6" y="81.4">47R</text>
<text x="195.8" y="82.8">R235</text>
<text x="61.8" y="85.1">R133+15V</text>
<text x="61.8" y="87.2">100K</text>
<text x="82.3" y="87.2">V127</text>
<text x="82.3" y="89.3">1N4148</text>
<text x="120.1" y="87.7">V20</text>
<text x="150.5" y="85.3">BC327</text>
<text x="195.8" y="84.9">47R</text>
<text x="61.1" y="92.4">9</text>
<text x="68.2" y="92.4">4</text>
<text x="72.9" y="94.7">8</text>
<text x="120.1" y="90.1">C33725</text>
<text x="139.4" y="92.2">R204</text>
<text x="139.4" y="94.3">22K</text>
<text x="197.5" y="94.3">C232</text>
<text x="61.1" y="97.1">10</text>
<text x="68.2" y="99.5">11</text>
<text x="72.6" y="99.2">N126</text>
<text x="72.6" y="101.8">LM324</text>
<text x="197.5" y="96.4">103</text>
<text x="58.5" y="104.1">V117</text>
<text x="70.5" y="105.7">R115</text>
<text x="58.5" y="110.9">1N4148</text>
<text x="65.9" y="112.9">R116</text>
<text x="70.5" y="109.3">100K</text>
<text x="136.1" y="113.3">N100</text>
<text x="178.6" y="113.3">V102</text>
<text x="195.8" y="113.5">R86</text>
<text x="65.9" y="116.3">120K</text>
<text x="126.9" y="115.9">4</text>
<text x="136.1" y="116.1">LM339</text>
<text x="166.7" y="118.2">V18</text>
<text x="178.6" y="115.7">1N4148</text>
<text x="185.8" y="119.9">R101</text>
<text x="195.8" y="115.9">39K</text>
<text x="228.8" y="115.9">R98</text>
<text x="228.8" y="118.2">100K</text>
<text x="126.9" y="120.6">5</text>
<text x="164.3" y="125.3">RGP02-20</text>
<text x="185.8" y="123.6">10K</text>
<text x="197.5" y="124.8">C85</text>
<text x="209.2" y="120.6">8</text>
<text x="209.2" y="125.3">9</text>
<text x="216.3" y="120.6">3</text>
<text x="221" y="122.9">14</text>
<text x="25.8" y="129.5">V172</text>
<text x="25.8" y="131.7">RGP02-20</text>
<text x="72.9" y="129.7">V109</text>
<text x="98.5" y="129.7">N126</text>
<text x="129.3" y="126.9">R208</text>
<text x="129.3" y="130.6">100K</text>
<text x="169.2" y="129.7">V101</text>
<text x="185.8" y="127.4">C61</text>
<text x="185.8" y="129.7">CAP</text>
<text x="197.5" y="126.9">101</text>
<text x="216.3" y="127.6">12</text>
<text x="221.2" y="127.4">N100</text>
<text x="221.2" y="130.2">LM339</text>
<text x="37.6" y="136.3">R210</text>
<text x="49.1" y="134.7">V211</text>
<text x="61.1" y="136.3">R122</text>
<text x="72.9" y="136.3">R121</text>
<text x="72.9" y="132.1">1N4148</text>
<text x="91.7" y="132.3">12</text>
<text x="91.7" y="137">13</text>
<text x="98.5" y="132.3">LM324</text>
<text x="103.5" y="134.7">14</text>
<text x="108.1" y="133.9">R118</text>
<text x="108.1" y="137.5">47K</text>
<text x="131.4" y="134.7">C206</text>
<text x="169.2" y="132.1">1N4148</text>
<text x="199.6" y="137">C88</text>
<text x="218.4" y="137">V97</text>
<text x="230.1" y="137">V99</text>
<text x="25.8" y="141.2">V207</text>
<text x="37.6" y="139.9">10K</text>
<text x="37.6" y="143.6">C209</text>
<text x="49.1" y="141.5">1N4148</text>
<text x="61.1" y="139.9">4.7M</text>
<text x="61.1" y="143.8">V122</text>
<text x="72.9" y="139.9">4.7M</text>
<text x="84.7" y="141.2">V120</text>
<text x="84.7" y="143.3">1N4148</text>
<text x="131.4" y="141.7">101</text>
<text x="199.6" y="143.8">101</text>
<text x="206.9" y="138.7">R90</text>
<text x="206.9" y="142.4">10K</text>
<text x="37.6" y="145.7">CAP</text>
<text x="61.1" y="146.1">1N4148</text>
<text x="96.4" y="145.7">R120</text>
<text x="96.4" y="149.2">1M</text>
<text x="195.2" y="148.1">R89</text>
<text x="213.7" y="146.4">C242</text>
<text x="218.4" y="144">1N4148</text>
<text x="230.1" y="144">1N4148</text>
<text x="59.5" y="153.2">R123</text>
<text x="59.5" y="155.4">27K</text>
<text x="100.8" y="155.5">2.2u</text>
<text x="107.9" y="153.4">C123</text>
<text x="195.2" y="151.8">47K</text>
<text x="213.7" y="153.4">101</text>
<text x="61.1" y="159.8">R240</text>
<text x="100.8" y="160.5">2.2u</text>
<text x="107.9" y="158.2">C124</text>
<text x="61.1" y="163.6">56K</text>
<text x="75.3" y="166.8">R244</text>
<text x="86.8" y="165.2">C122</text>
<text x="100.8" y="165.2">2.2u</text>
<text x="107.9" y="167.6">C126</text>
<text x="107.9" y="162.8">C125</text>
<text x="75.3" y="170.6">100R</text>
<text x="86.8" y="172.2">103</text>
<text x="100.8" y="169.7">2.2u</text>
<text x="107.9" y="172.2">C127</text>
<text x="100.8" y="179.2">2.2u</text>
<text x="100.8" y="174.6">2.2u</text>
<text x="107.9" y="177">C128</text>
<text x="82" y="181.6">V72</text>
<text x="96.2" y="181.6">V243</text>
<text x="218.6" y="184">http://liheming.jimdo.com</text>
<text x="263.3" y="184">V1.0</text>
<text x="82" y="188.6">1N4148</text>
<text x="96.2" y="188.5">1N4148</text>
<text x="263.3" y="188.6">2/2</text>
</g>
<g font-size="2.1" fill="#a1006a">
<text x="142.2" y="26.7">V0</text>
<text x="21.6" y="30.2">C</text>
<text x="157.7" y="31.3">+15V</text>
<text x="23.7" y="38.4">+15V</text>
<text x="222.4" y="39.5">RY</text>
<text x="265.9" y="47.8">+15V</text>
<text x="89.1" y="48.9">+10V</text>
<text x="186.2" y="48.9">V1.6</text>
<text x="221.7" y="51.3">RST</text>
<text x="111.2" y="60.7">+5V</text>
<text x="110.2" y="67.7">+10V</text>
<text x="82.7" y="72.5">TEMP</text>
<text x="157.7" y="73.7">+15V</text>
<text x="54.8" y="79.5">RST</text>
<text x="198" y="79.5">V0.6</text>
<text x="265.9" y="83">+15V</text>
<text x="82.7" y="84.2">RY</text>
<text x="54.8" y="93.6">+5V</text>
<text x="82.7" y="95.9">LOAD</text>
<text x="151.4" y="101.8">RY</text>
<text x="179.2" y="103">VF</text>
<text x="193" y="106.5">+15V</text>
<text x="226" y="108.9">+15V</text>
<text x="119.6" y="117.1">+10V</text>
<text x="143.8" y="119.4">CD4066-13</text>
<text x="23.3" y="122.9">I</text>
<text x="159.6" y="121.8">R-</text>
<text x="230.9" y="124.1">CURRENT</text>
<text x="75" y="126.5">+10V</text>
<text x="242.7" y="140.5">RY</text>
<text x="185.5" y="149.9">+10V</text>
<text x="47.5" y="161.6">CD4066-1</text>
<text x="72.6" y="185.2">+15V</text>
</g>
</svg>
